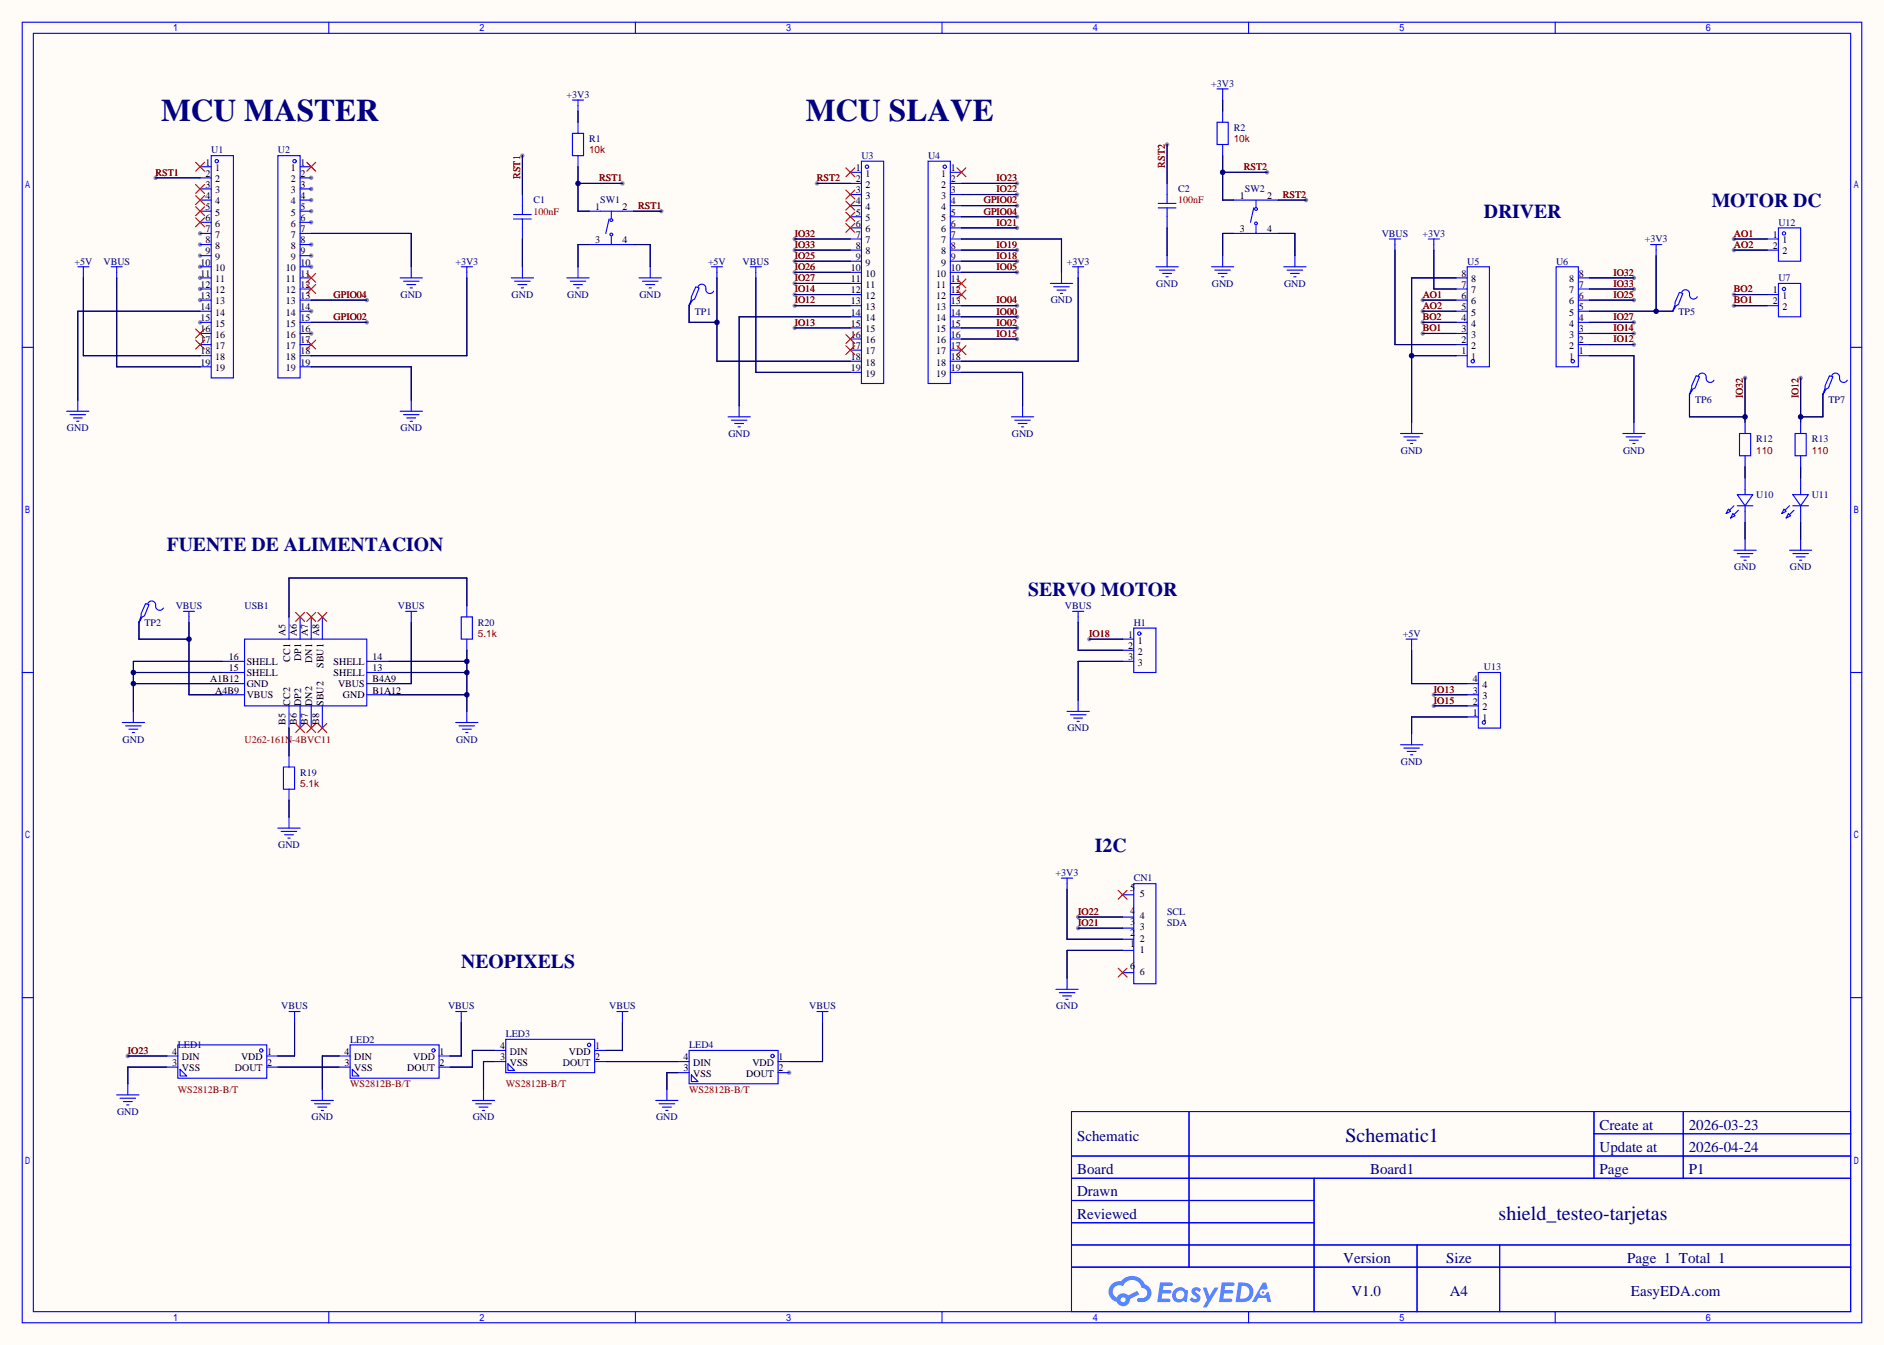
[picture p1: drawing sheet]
<svg xmlns="http://www.w3.org/2000/svg" width="431mm" height="307mm" viewBox="0 0 431 307" stroke-linecap="round" stroke-linejoin="round" font-family="sans-serif">
<path d="M0 0h430.5v307.3h-430.5z" fill="#fffcf7"/>
<g fill="#999">
<circle cx="45.7" cy="53.3" r=".51"/>
<circle cx="45.7" cy="55.9" r=".51"/>
<circle cx="45.7" cy="58.4" r=".51"/>
<circle cx="45.7" cy="61" r=".51"/>
<circle cx="45.7" cy="63.5" r=".51"/>
<circle cx="45.7" cy="66" r=".51"/>
<circle cx="45.7" cy="68.6" r=".51"/>
<circle cx="45.7" cy="73.7" r=".51"/>
<circle cx="71.1" cy="40.6" r=".51"/>
<circle cx="71.1" cy="43.2" r=".51"/>
<circle cx="71.1" cy="45.7" r=".51"/>
<circle cx="71.1" cy="48.3" r=".51"/>
<circle cx="71.1" cy="50.8" r=".51"/>
<circle cx="71.1" cy="55.9" r=".51"/>
<circle cx="71.1" cy="58.4" r=".51"/>
<circle cx="71.1" cy="61" r=".51"/>
<circle cx="71.1" cy="71.1" r=".51"/>
<circle cx="71.1" cy="76.2" r=".51"/>
<circle cx="180.3" cy="245.1" r=".51"/>
<circle cx="248.9" cy="146.1" r=".51"/>
<circle cx="29.2" cy="241.3" r=".51"/>
<circle cx="246.4" cy="209.6" r=".51"/>
<circle cx="246.4" cy="212.1" r=".51"/>
<circle cx="325.1" cy="68.6" r=".51"/>
<circle cx="325.1" cy="71.1" r=".51"/>
<circle cx="325.1" cy="73.7" r=".51"/>
<circle cx="325.1" cy="76.2" r=".51"/>
<circle cx="373.4" cy="63.5" r=".51"/>
<circle cx="373.4" cy="66" r=".51"/>
<circle cx="373.4" cy="68.6" r=".51"/>
<circle cx="373.4" cy="73.7" r=".51"/>
<circle cx="373.4" cy="76.2" r=".51"/>
<circle cx="373.4" cy="78.7" r=".51"/>
<circle cx="396.2" cy="67.3" r=".51"/>
<circle cx="396.2" cy="69.8" r=".51"/>
<circle cx="35.6" cy="40.6" r=".51"/>
<circle cx="142.2" cy="41.9" r=".51"/>
<circle cx="151.1" cy="48.3" r=".51"/>
<circle cx="119.4" cy="35.6" r=".51"/>
<circle cx="289.6" cy="39.4" r=".51"/>
<circle cx="298.4" cy="45.7" r=".51"/>
<circle cx="266.7" cy="33" r=".51"/>
<circle cx="186.7" cy="41.9" r=".51"/>
<circle cx="398.8" cy="86.4" r=".51"/>
<circle cx="411.5" cy="86.4" r=".51"/>
<circle cx="232.4" cy="47" r=".51"/>
<circle cx="232.4" cy="49.5" r=".51"/>
<circle cx="232.4" cy="57.2" r=".51"/>
<circle cx="232.4" cy="59.7" r=".51"/>
<circle cx="232.4" cy="72.4" r=".51"/>
<circle cx="232.4" cy="77.5" r=".51"/>
<circle cx="232.4" cy="62.2" r=".51"/>
<circle cx="232.4" cy="69.9" r=".51"/>
<circle cx="232.4" cy="74.9" r=".51"/>
<circle cx="232.4" cy="41.9" r=".51"/>
<circle cx="232.4" cy="44.5" r=".51"/>
<circle cx="232.4" cy="52.1" r=".51"/>
<circle cx="181.6" cy="54.6" r=".51"/>
<circle cx="181.6" cy="57.2" r=".51"/>
<circle cx="181.6" cy="59.7" r=".51"/>
<circle cx="181.6" cy="62.2" r=".51"/>
<circle cx="181.6" cy="64.8" r=".51"/>
<circle cx="181.6" cy="67.3" r=".51"/>
<circle cx="181.6" cy="69.9" r=".51"/>
<circle cx="181.6" cy="74.9" r=".51"/>
<circle cx="396.2" cy="54.6" r=".51"/>
<circle cx="396.2" cy="57.2" r=".51"/>
<circle cx="83.8" cy="73.7" r=".51"/>
<circle cx="83.8" cy="68.6" r=".51"/>
<circle cx="327.7" cy="158.8" r=".51"/>
<circle cx="327.7" cy="161.3" r=".51"/>
</g>
<g fill="none" stroke="#00f" stroke-width=".25">
<path d="M5.1 5.1h420.3v297.2h-420.3zM7.6 7.6h415.3v292.1h-415.3zM75.1 5.1v2.5M145.2 5.1v2.5M215.3 5.1v2.5M285.3 5.1v2.5M355.4 5.1v2.5M5.1 79.4h2.5M422.9 79.4h2.5M5.1 153.7h2.5M422.9 153.7h2.5M5.1 228h2.5"/>
<path d="M422.9 228h2.5M244.9 254h178v45.7h-178zM271.7 254v35.6M364.3 254v15.2M364.3 259.1h58.6M384.7 254v15.2M244.9 264.2h178M244.9 269.2h178M244.9 274.3h55.4M244.9 279.4h55.4M300.3 269.2v30.5M75.1 299.7v2.6"/>
<path d="M145.2 299.7v2.6M215.3 299.7v2.6M244.9 284.5h178M244.9 289.6h178M285.3 299.7v2.6M323.8 284.5v15.2M342.7 284.5v15.2M355.4 299.7v2.6"/>
</g>
<g fill="#5487ff">
<path d="M272.6 294.4a1.3 1.3 0 0 1 1.8 .3l-.4 .6a.54 .54 0 0 0-.9-.2l.1 .2a1.28 1.28 0 0 1 .8 2 1.53 1.53 0 0 1-2.2-.3l.6-.6 .7 .5a.31 .31 0 0 0 .4-.3 .31 .31 0 0 0-.3-.4 1.12 1.12 0 0 1-.6-1.8z"/>
<path d="M274.9 294.2h.8l.7 2 1.2-2h.9l-2.7 4.5h-.9l.9-1.6z"/>
<path d="M265.1 293h2.3a.46 .46 0 0 1 .5 .1 .46 .46 0 0 1 .1 .5l-.4 .2h-1.7l-.2 1h1.7a.4 .4 0 0 1 .3 .4 .4 .4 0 0 1-.4 .4h-1.7l-.2 1.2h1.4a.46 .46 0 0 1 .5 0 .46 .46 0 0 1 .1 .5l-.3 .2h-2.6z"/>
<path d="M279.2 293.1h2.3a.47 .47 0 0 1 .5 0 .47 .47 0 0 1 .1 .5l-.4 .2h-1.7l-.2 1h1.7a.4 .4 0 0 1 .3 .4 .4 .4 0 0 1-.4 .4h-1.7l-.1 1.2 1.3-.1a.46 .46 0 0 1 .5 .1 .46 .46 0 0 1 .1 .5l-.3 .2h-2.6z"/>
<path d="M288.6 293.1h.7l.4 1.3-.7 .3a.75 .75 0 0 0-1.1 .3 .75 .75 0 0 0 .5 1.1 .75 .75 0 0 0 1-.7l.5-.3 .6 2.4h-.9l-.2-.9h-1.8l-.6 .9h-.9z"/>
<path d="M283 293.1l-.6 4.4h1.4a2.27 2.27 0 0 0 2.6-2.2 2.27 2.27 0 0 0-2.7-2.2zM283.8 293.8a1.5 1.5 0 0 1 1.8 1.6 1.5 1.5 0 0 1-2 1.4h-.2z"/>
<path d="M268.4 294.7a1.6 1.6 0 0 0-.3 2.3 1.6 1.6 0 0 0 2.3 .2l.8 .3 .3-2.4-.2-.3-.4-.1a1.58 1.58 0 0 0-2.5 0zM269 295.2a.99 .99 0 0 1 1.7 .6 .99 .99 0 0 1-1.4 1.1 .98 .98 0 0 1-.3-1.7z"/>
<path d="M254.1 293.5a2.37 2.37 0 0 0 1.1 4 1.54 1.54 0 0 0 1.8 1 1.54 1.54 0 0 0 1.2-1.6l2.1-1.1-.4-.8-2.1 1a1.57 1.57 0 0 0-2.6 .5 1.5 1.5 0 0 1-.7-2.1 1.5 1.5 0 0 1 2.1-.5 2.23 2.23 0 0 1 2.3-1.4 2.23 2.23 0 0 1 2 1.8 1.16 1.16 0 0 1 1.3 1.1 1.16 1.16 0 0 1-1.1 1.2h-.7a.47 .47 0 0 0-.6 .4 .47 .47 0 0 0 .5 .5 2.14 2.14 0 0 0 2.7-1.3 2.14 2.14 0 0 0-1.4-2.7 3.2 3.2 0 0 0-5.4-.7l-1.2 .1zM256.1 297a.58 .58 0 0 1 1.1 0 .58 .58 0 0 1-1.1 0z"/>
<circle cx="288.6" cy="295.3" r=".28"/>
</g>
<g fill="none" stroke="#00f" stroke-width=".25">
<path d="M45.7 38.1h2.6M48.3 35.6h5v50.8h-5zM63.5 35.6h5.1v50.8h-5.1zM68.6 38.1h2.5M130.8 30.5h2.5v5.1h-2.5zM130.8 22.9h2.5M132.1 22.9v2.5M132.1 27.9v2.6M132.1 35.6v2.5M194.3 39.4h2.5M196.8 36.8h5.1v50.8h-5.1zM212.1 36.8h5.1v50.8h-5.1z"/>
<path d="M217.2 39.4h2.5M278.1 27.9h2.6v5.1h-2.6zM278.1 20.3h2.6M279.4 20.3v2.6M279.4 25.4v2.5M279.4 33v2.6M45.7 40.6h2.6M45.7 43.2h2.6M45.7 45.7h2.6M45.7 48.3h2.6M45.7 50.8h2.6M45.7 53.3h2.6"/>
<path d="M45.7 55.9h2.6M45.7 58.4h2.6M68.6 40.6h2.5M68.6 43.2h2.5M68.6 45.7h2.5M68.6 48.3h2.5M68.6 50.8h2.5M68.6 53.3h2.5M68.6 55.9h2.5M68.6 58.4h2.5M117.3 50h4.1M117.3 49h4.1"/>
<path d="M119.4 44.4v4.6M119.4 50v4.6M134.6 48.3h10.2M134.6 55.9h10.2M139.2 50l-.8 3.3M139.7 48.3v1.7M139.7 54.1v1.8M194.3 41.9h2.5M194.3 44.4h2.5M194.3 47h2.5M194.3 49.5h2.5M194.3 52.1h2.5"/>
<path d="M194.3 54.6h2.5M194.3 57.2h2.5M194.3 59.7h2.5M217.2 41.9h2.5M217.2 44.4h2.5M217.2 47h2.5M217.2 49.5h2.5M217.2 52.1h2.5M217.2 54.6h2.5M217.2 57.2h2.5M217.2 59.7h2.5M264.7 47.5h4"/>
<path d="M264.7 46.5h4M266.7 41.9v4.6M266.7 47.5v4.6M266.7 58.4v2.6M279.4 58.4v2.6M281.9 45.7h10.2M281.9 53.3h10.2M286.5 47.5l-.7 3.3M287 45.7v1.8M287 51.6v1.7M295.9 58.4v2.6M317.5 54.6h2.5"/>
<path d="M318.8 54.6v2.6M326.4 54.6h2.5M327.7 54.6v2.6M377.2 55.9h2.5M378.5 55.9v2.5M403.9 54.6h2.5M403.9 57.2h2.5M406.4 52.1h5.1v7.6h-5.1zM17.8 61h2.5M19 61v2.5M25.4 61h2.5M26.7 61v2.5"/>
<path d="M45.7 61h2.6M45.7 63.5h2.6M45.7 66h2.6M45.7 68.6h2.6M45.7 71.1h2.6M45.7 73.7h2.6M45.7 76.2h2.6M45.7 78.7h2.6M68.6 61h2.5M68.6 63.5h2.5M68.6 66h2.5M68.6 68.6h2.5"/>
<path d="M68.6 71.1h2.5M68.6 73.7h2.5M68.6 76.2h2.5M68.6 78.7h2.5M91.4 63.5h5.1M92.2 64.3h3.6M93 65h2M93.7 65.8h.5M94 61v2.5M105.4 61h2.5M106.7 61v2.5M116.8 63.5h5.1"/>
<path d="M117.6 64.3h3.6M118.4 65h2M119.1 65.8h.5M119.4 61v2.5M129.5 63.5h5.1M130.3 64.3h3.6M131.1 65h2M131.8 65.8h.5M132.1 61v2.5M146 63.5h5.1M146.8 64.3h3.6M147.6 65h2"/>
<path d="M148.3 65.8h.5M148.6 61v2.5M157.5 69.6v.2M159 65.5l.8 .3-1.1 2.5-.5 .3-.7 1.2 .5-1.5v-.5zM159.5 65.5a.93 .93 0 0 1 1.1-.5 .93 .93 0 0 1 .7 1 .94 .94 0 0 0 .7 1 .94 .94 0 0 0 1.1-.5M162.6 61h2.5M163.8 61v2.5M171.4 61h2.6M172.7 61v2.5M194.3 62.2h2.5M194.3 64.8h2.5M194.3 67.3h2.5"/>
<path d="M194.3 69.8h2.5M194.3 72.4h2.5M194.3 74.9h2.5M194.3 77.5h2.5M217.2 62.2h2.5M217.2 64.8h2.5M217.2 67.3h2.5M217.2 69.8h2.5M217.2 72.4h2.5M217.2 74.9h2.5M217.2 77.5h2.5M240 64.8h5.1"/>
<path d="M240.8 65.5h3.5M241.6 66.3h2M242.3 67.1h.5M242.6 62.2v2.6M245.1 61h2.5M246.4 61v2.5M264.2 61h5M264.9 61.7h3.6M265.7 62.5h2M266.4 63.2h.6M276.9 61h5M277.6 61.7h3.6"/>
<path d="M278.4 62.5h2M279.1 63.2h.6M293.4 61h5M294.1 61.7h3.6M294.9 62.5h2M295.7 63.2h.5M332.7 63.5h2.6M332.7 66h2.6M332.7 68.6h2.6M332.7 71.1h2.6M332.7 73.7h2.6M332.7 76.2h2.6"/>
<path d="M332.7 78.7h2.6M335.3 61h5.1v22.8h-5.1zM355.6 61h5.1v22.8h-5.1zM360.7 63.5h2.5M360.7 66h2.5M360.7 68.6h2.5M360.7 71.1h2.5M360.7 73.7h2.5M360.7 76.2h2.5M360.7 78.7h2.5M382.3 70.9v.2M383.8 66.8l.8 .3-1.1 2.5-.5 .2-.7 1.3 .5-1.5v-.5z"/>
<path d="M384.3 66.8a.93 .93 0 0 1 1.1-.6 .93 .93 0 0 1 .7 1.1 .94 .94 0 0 0 .7 1 .94 .94 0 0 0 1.1-.5M403.9 67.3h2.5M403.9 69.8h2.5M406.4 64.8h5.1v7.6h-5.1zM15.2 94h5.1M16 94.7h3.6M16.8 95.5h2M17.5 96.3h.5M17.8 91.4v2.6M45.7 81.3h2.6M45.7 83.8h2.6M68.6 81.3h2.5"/>
<path d="M68.6 83.8h2.5M91.4 94h5.1M92.2 94.7h3.6M93 95.5h2M93.7 96.3h.5M94 91.4v2.6M166.4 95.2h5M167.1 96h3.6M167.9 96.8h2M168.7 97.5h.5M168.9 92.7v2.5M194.3 80h2.5"/>
<path d="M194.3 82.6h2.5M194.3 85.1h2.5M217.2 80h2.5M217.2 82.6h2.5M217.2 85.1h2.5M231.1 95.2h5.1M231.9 96h3.6M232.7 96.8h2M233.4 97.5h.5M233.7 92.7v2.5M320 99.1h5.1M320.8 99.8h3.6"/>
<path d="M322.6 96.5v2.6M332.7 81.3h2.6M360.7 81.3h2.5M370.8 99.1h5.1M371.6 99.8h3.6M373.4 96.5v2.6M386.1 89.9v.3M387.6 85.9l.8 .2-1.1 2.5-.5 .3-.7 1.3 .5-1.6v-.5zM388.1 85.9a.93 .93 0 0 1 1.1-.6 .93 .93 0 0 1 .7 1.1 .94 .94 0 0 0 .7 1 .94 .94 0 0 0 1.1-.5M397.5 99.1h2.5v5h-2.5zM398.8 96.5v2.6M410.2 99.1h2.5v5h-2.5z"/>
<path d="M411.5 96.5v2.6M416.6 89.9v.3M418.1 85.9l.7 .2-1 2.5-.5 .3-.7 1.3 .5-1.6v-.5zM418.6 85.9a.93 .93 0 0 1 1.1-.6 .93 .93 0 0 1 .7 1.1 .94 .94 0 0 0 .6 1 .94 .94 0 0 0 1.1-.5M321.6 100.6h2M322.3 101.3h.5M372.4 100.6h2M373.1 101.3h.5M395 116.3l.5 .5-1 .5zM396 117.3l.5 .6-1 .5zM396.2 115.6l-1 1M397 113h3.6l-1.8 2.6z"/>
<path d="M397 115.6h3.6M397.3 116.6l-1.1 1M398.8 104.1v2.6M398.8 109.2v3.8M398.8 115.6v3.8M407.7 116.3l.5 .5-1 .5zM408.7 117.3l.5 .6-1 .5zM408.9 115.6l-1 1M409.7 113h3.6l-1.8 2.6zM409.7 115.6h3.6M410 116.6l-1.1 1M411.5 104.1v2.6"/>
<path d="M411.5 109.2v3.8M411.5 115.6v3.8M33.3 137.9l.7 .3-1 2.5-.5 .3-.8 1.2 .6-1.5v-.5zM33.8 137.9a.93 .93 0 0 1 1.1-.5 .93 .93 0 0 1 .7 1 .94 .94 0 0 0 .6 1 .94 .94 0 0 0 1.1-.5M41.9 139.7h2.5M43.2 139.7v2.5M92.7 139.7h2.5M94 139.7v2.5M106.7 138.4v2.6M245.1 139.7h2.5M246.4 139.7v2.5M396.2 125.7h5.1"/>
<path d="M397 126.5h3.6M397.8 127.3h2M398.5 128h.5M398.8 123.2v2.5M408.9 125.7h5.1M409.7 126.5h3.6M410.5 127.3h2M411.2 128h.5M411.5 123.2v2.5M31.7 142v.2M50.8 151.1h5.1M50.8 156.2h5.1"/>
<path d="M50.8 158.8h5.1M50.8 153.7h5.1M55.9 146h27.9v15.3h-27.9zM66 141v5M68.6 141v5M71.1 141v5M73.7 141v5M83.8 151.1h5.1M83.8 156.2h5.1M83.8 158.8h5.1M83.8 153.7h5.1M105.4 141h2.5v5h-2.5z"/>
<path d="M106.7 146v2.6M256.5 151.1h2.6M256.5 148.6h2.6M256.5 146h2.6M259.1 143.5h5.1v10.2h-5.1zM321.3 146h2.5M322.6 146v2.6M335.3 156.2h2.5M335.3 158.8h2.5M337.8 153.7h5.1v12.7h-5.1zM27.9 165.1h5.1M28.7 165.9h3.6"/>
<path d="M29.5 166.6h2M30.2 167.4h.5M30.5 162.6v2.5M64.8 175.3h2.5v5h-2.5zM66 161.3v5.1M66 172.7v2.6M68.6 161.3v5.1M71.1 161.3v5.1M73.7 161.3v5.1M104.1 165.1h5.1M104.9 165.9h3.6M105.7 166.6h2"/>
<path d="M106.4 167.4h.5M106.7 162.6v2.5M243.8 162.6h5.1M244.6 163.3h3.6M245.4 164.1h2M246.1 164.8h.5M246.4 160v2.6M320 170.2h5.1M320.8 170.9h3.6M321.6 171.7h2M322.3 172.5h.5M322.6 167.6v2.6"/>
<path d="M335.3 163.8h2.5M335.3 161.3h2.5M63.5 189.2h5.1M64.3 190h3.5M65 190.8h2.1M65.8 191.5h.5M66 180.3v2.6M66 186.7v2.5M242.6 200.7h2.5M243.8 200.7v2.5M256.5 217.2h2.6M256.5 214.6h2.6"/>
<path d="M256.5 212.1h2.6M256.5 209.5h2.6M256.5 204.5h2.6M259.1 201.9h5.1v22.9h-5.1zM40.6 238.8h20.4v7.6h-20.4zM66 231.1h2.6M67.3 231.1v2.6M80 238.8h20.3v7.6h-20.3zM104.1 231.1h2.6M105.4 231.1v2.6M115.6 237.5h20.3v7.6h-20.3zM141 231.1h2.5"/>
<path d="M142.2 231.1v2.6M186.7 231.1h2.5M188 231.1v2.6M241.3 226.1h5.1M242.1 226.8h3.5M242.8 227.6h2.1M243.6 228.3h.5M243.8 223.5v2.6M256.5 222.3h2.6M26.7 250.2h5M27.4 251h3.6M28.2 251.7h2"/>
<path d="M29 252.5h.5M29.2 247.7v2.5M38.1 241.3h2.5M38.1 243.8h2.5M41.1 244.3l1.6 1.6h-1.6zM61 241.3h2.5M61 243.8h2.5M71.1 251.5h5.1M71.9 252.2h3.5M72.6 253h2.1M73.4 253.7h.5M73.7 248.9v2.6"/>
<path d="M77.5 241.3h2.5M77.5 243.8h2.5M80.5 244.3l1.5 1.6h-1.5zM100.3 241.3h2.6M100.3 243.8h2.6M107.9 251.5h5.1M108.7 252.2h3.6M109.5 253h2M110.2 253.7h.5M110.5 248.9v2.6M113 240h2.6M113 242.6h2.6"/>
<path d="M116.1 243.1l1.5 1.5h-1.5zM135.9 240h2.5M135.9 242.6h2.5M149.9 251.5h5M150.6 252.2h3.6M151.4 253h2M152.1 253.7h.6M152.4 248.9v2.6M154.9 242.6h2.6M154.9 245.1h2.6M157.5 240h20.3v7.7h-20.3zM158 245.6l1.5 1.5h-1.5z"/>
<path d="M177.8 242.6h2.5M177.8 245.1h2.5"/>
<circle cx="49.5" cy="36.8" r=".38"/>
<circle cx="67.3" cy="36.8" r=".38"/>
<circle cx="198.1" cy="38.1" r=".38"/>
<circle cx="215.9" cy="38.1" r=".38"/>
<circle cx="139.7" cy="50.3" r=".32"/>
<circle cx="139.7" cy="53.6" r=".32"/>
<circle cx="287" cy="51.1" r=".32"/>
<circle cx="287" cy="47.8" r=".32"/>
<circle cx="407.7" cy="53.3" r=".38"/>
<circle cx="407.7" cy="66" r=".38"/>
<circle cx="336.5" cy="82.6" r=".38"/>
<circle cx="359.4" cy="82.6" r=".38"/>
<circle cx="260.3" cy="144.8" r=".38"/>
<circle cx="339.1" cy="165.1" r=".38"/>
<circle cx="134.6" cy="238.8" r=".38"/>
<circle cx="59.7" cy="240" r=".38"/>
<circle cx="99.1" cy="240" r=".38"/>
<circle cx="176.5" cy="241.3" r=".38"/>
</g>
<g fill="none" stroke="#f00" stroke-width=".25">
<path d="M44.7 37.1l2 2M46.7 37.1l-2 2M70.1 37.1l2 2M72.1 37.1l-2 2M193.3 38.4l2 2M195.3 38.4l-2 2M218.7 38.4l2 2M220.7 38.4l-2 2M44.7 42.2l2 2M44.7 44.7l2 2M44.7 47.2l2 2.1M44.7 49.8l2 2"/>
<path d="M46.7 42.2l-2 2M46.7 44.7l-2 2M46.7 47.2l-2 2.1M46.7 49.8l-2 2M193.3 43.4l2 2.1M193.3 46l2 2M193.3 48.5l2 2M193.3 51.1l2 2M195.3 43.4l-2 2.1M195.3 46l-2 2M195.3 48.5l-2 2M195.3 51.1l-2 2"/>
<path d="M44.7 75.2l2 2M44.7 77.7l2 2.1M46.7 75.2l-2 2M46.7 77.7l-2 2.1M70.1 62.5l2 2M70.1 65l2 2.1M70.1 77.7l2 2.1M72.1 62.5l-2 2M72.1 65l-2 2.1M72.1 77.7l-2 2.1M193.3 76.5l2 2M193.3 79l2 2"/>
<path d="M195.3 76.5l-2 2M195.3 79l-2 2M218.7 63.8l2 2M218.7 66.3l2 2M218.7 79l2 2M220.7 63.8l-2 2M220.7 66.3l-2 2M220.7 79l-2 2M67.6 140l2 2M69.6 140l-2 2M70.1 140l2 2M72.1 140l-2 2"/>
<path d="M72.6 140l2.1 2M74.7 140l-2.1 2M67.6 165.4l2 2M69.6 165.4l-2 2M70.1 165.4l2 2M72.1 165.4l-2 2M72.6 165.4l2.1 2M74.7 165.4l-2.1 2M255.5 203.5l2.1 2M257.6 203.5l-2.1 2M255.5 221.2l2.1 2.1M257.6 221.2l-2.1 2.1"/>
</g>
<g fill="none" stroke="#000080" stroke-width=".25">
<path d="M119.4 35.6v8.8M132.1 25.4v2.5M132.1 38.1v10.2h2.5M266.7 33v8.9M279.4 22.9v2.5M279.4 35.6v10.1h2.5M279.4 39.4h10.2M35.6 40.6h10.1M71.1 53.3h22.9v7.7M119.4 54.6v6.4M132.1 41.9h10.1M134.6 55.9h-2.5v5.1"/>
<path d="M144.8 55.9h3.8v5.1M144.8 48.3h6.3M181.6 54.6h12.7M181.6 57.2h12.7M181.6 59.7h12.7M186.7 41.9h7.6M219.7 54.6h22.9v7.6M219.7 41.9h12.7M219.7 47h12.7M219.7 49.5h12.7M219.7 57.2h12.7M219.7 59.7h12.7"/>
<path d="M219.7 44.4h12.7M219.7 52.1h12.7M266.7 52.1v6.3M281.9 53.3h-2.5v5.1M292.1 53.3h3.8v5.1M292.1 45.7h6.3M318.8 57.2v21.5h13.9M327.7 57.2v8.8h5M378.5 58.4v12.7M396.2 54.6h7.7M396.2 57.2h7.7M19 63.5v17.8h26.7"/>
<path d="M26.7 63.5v20.3h19M45.7 71.1h-27.9v20.3M71.1 68.6h12.7M71.1 73.7h12.7M106.7 63.5v17.8h-35.6M157.5 69.8v3.9h6.3M163.8 63.5v19.1h30.5M172.7 63.5v21.6h21.6M181.6 67.3h12.7M181.6 69.8h12.7M181.6 62.2h12.7M181.6 74.9h12.7"/>
<path d="M181.6 64.8h12.7M194.3 72.4h-25.4v20.3M219.7 72.4h12.7M219.7 69.8h12.7M219.7 77.5h12.7M219.7 62.2h12.7M219.7 74.9h12.7M246.4 63.5v19.1h-26.7M325.1 71.1h7.6M325.1 68.6h7.6M325.1 73.7h7.6M325.1 76.2h7.6"/>
<path d="M332.7 63.5h-10.1v33M363.2 71.1h19.1M363.2 63.5h10.2M363.2 66h10.2M363.2 68.6h10.2M363.2 73.7h10.2M363.2 76.2h10.2M363.2 78.7h10.2M396.2 67.3h7.7M396.2 69.8h7.7M71.1 83.8h22.9v7.6M219.7 85.1h14v7.6"/>
<path d="M322.6 81.3h10.1M363.2 81.3h10.2v15.2M386.1 90.2v5h12.7M398.8 86.4v10.1M411.5 86.4v10.1M416.6 90.2v5h-5.1M398.8 106.7v2.5M398.8 119.4v3.8M411.5 106.7v2.5M411.5 119.4v3.8M106.7 138.4v-6.3h-40.7v8.9M30.5 153.7h20.3"/>
<path d="M30.5 156.2h20.3M31.7 142.2v3.8h11.5M43.2 142.2v16.6h7.6M50.8 151.1h-20.3v11.5M88.9 151.1h17.8M88.9 153.7h17.8M88.9 158.8h17.8M94 142.2v14h-5.1M106.7 148.6v14M246.4 142.2v6.4h10.1M248.9 146h7.6M256.5 151.1h-10.1v8.9"/>
<path d="M322.6 148.6v7.6h12.7M327.7 158.8h7.6M66 166.4v6.3M327.7 161.3h7.6M335.3 163.8h-12.7v3.8M66 182.9v3.8M243.8 203.2v11.4h12.7M246.4 209.5h10.1M246.4 212.1h10.1M256.5 217.2h-12.7v6.3M67.3 233.7v7.6h-3.8M105.4 233.7v7.6h-2.5"/>
<path d="M142.2 233.7v6.3h-3.8M188 233.7v8.9h-7.7M29.2 241.3h8.9M38.1 243.8h-8.9v3.9M63.5 243.8h14M77.5 241.3h-3.8v7.6M113 240h-5.1v3.8h-5M113 242.6h-2.5v6.3M138.4 242.6h16.5M154.9 245.1h-2.5v3.8"/>
</g>
<g fill="#000080">
<circle cx="106.7" cy="151.1" r=".63"/>
<circle cx="106.7" cy="153.7" r=".63"/>
<circle cx="106.7" cy="158.7" r=".63"/>
<circle cx="30.5" cy="156.2" r=".63"/>
<circle cx="30.5" cy="153.7" r=".63"/>
<circle cx="43.2" cy="146" r=".63"/>
<circle cx="322.6" cy="81.3" r=".63"/>
<circle cx="378.5" cy="71.1" r=".63"/>
<circle cx="132.1" cy="41.9" r=".63"/>
<circle cx="163.8" cy="73.7" r=".63"/>
<circle cx="279.4" cy="39.4" r=".63"/>
<circle cx="398.8" cy="95.2" r=".63"/>
<circle cx="411.5" cy="95.2" r=".63"/>
</g>
<g font-size="7.2" fill="#000080">
<text x="36.8" y="27.6">MCU MASTER</text>
<text x="184.1" y="27.6">MCU SLAVE</text>
</g>
<g font-size="4.6" fill="#000080">
<text x="307.5" y="261">Schematic1</text>
<text x="342.5" y="278.8">shield_testeo-tarjetas</text>
</g>
<g font-size="4.5" fill="#000080">
<text x="391.2" y="47.3">MOTOR DC</text>
<text x="339.1" y="49.8">DRIVER</text>
<text x="38.1" y="126">FUENTE DE ALIMENTACION</text>
<text x="234.9" y="136.2">SERVO MOTOR</text>
<text x="250.2" y="194.6">I2C</text>
<text x="105.4" y="221.3">NEOPIXELS</text>
</g>
<g font-size="3.4" fill="#000080">
<text x="246.1" y="260.7">Schematic</text>
<text x="365.5" y="258.1">Create at</text>
<text x="365.5" y="263.2">Update at</text>
<text x="385.9" y="258.1">2026-03-23</text>
<text x="385.9" y="263.2">2026-04-24</text>
<text x="246.1" y="268.3">Board</text>
<text x="313.1" y="268.3">Board1</text>
<text x="365.5" y="268.3">Page</text>
<text x="385.9" y="268.3">P1</text>
<text x="246.1" y="273.4">Drawn</text>
<text x="246.1" y="278.4">Reviewed</text>
<text x="307" y="288.6">Version</text>
<text x="330.5" y="288.6">Size</text>
<text x="371.9" y="288.6">Page 1 Total 1</text>
<text x="308.8" y="296.2">V1.0</text>
<text x="331.3" y="296.2">A4</text>
<text x="372.7" y="296.2">EasyEDA.com</text>
</g>
<g font-size="2.3" fill="#000080">
<text x="129.5" y="22.4">+3V3</text>
<text x="276.8" y="19.8">+3V3</text>
<text x="281.9" y="30">R2</text>
<text x="48.3" y="35.1">U1</text>
<text x="63.5" y="35.1">U2</text>
<text x="134.6" y="32.5">R1</text>
<text x="196.8" y="36.3">U3</text>
<text x="212.1" y="36.3">U4</text>
<text x="121.9" y="46.5">C1</text>
<text x="137.2" y="46.5">SW1</text>
<text x="269.2" y="43.9">C2</text>
<text x="284.5" y="43.9">SW2</text>
<text x="406.4" y="51.6">U12</text>
<text x="315.7" y="54.1">VBUS</text>
<text x="325.1" y="54.1">+3V3</text>
<text x="375.9" y="55.4">+3V3</text>
<text x="17" y="60.5">+5V</text>
<text x="23.6" y="60.5">VBUS</text>
<text x="104.1" y="60.5">+3V3</text>
<text x="161.8" y="60.5">+5V</text>
<text x="169.7" y="60.5">VBUS</text>
<text x="243.8" y="60.5">+3V3</text>
<text x="264.2" y="65.5">GND</text>
<text x="276.9" y="65.5">GND</text>
<text x="293.4" y="65.5">GND</text>
<text x="335.3" y="60.5">U5</text>
<text x="355.6" y="60.5">U6</text>
<text x="406.4" y="64.3">U7</text>
<text x="91.5" y="68.1">GND</text>
<text x="116.9" y="68.1">GND</text>
<text x="129.6" y="68.1">GND</text>
<text x="146.1" y="68.1">GND</text>
<text x="158.7" y="71.9">TP1</text>
<text x="240.1" y="69.3">GND</text>
<text x="383.5" y="71.9">TP5</text>
<text x="387.3" y="92.2">TP6</text>
<text x="417.8" y="92.2">TP7</text>
<text x="15.3" y="98.6">GND</text>
<text x="91.5" y="98.6">GND</text>
<text x="166.4" y="99.8">GND</text>
<text x="231.2" y="99.8">GND</text>
<text x="401.3" y="101.1">R12</text>
<text x="414" y="101.1">R13</text>
<text x="320.1" y="103.6">GND</text>
<text x="370.9" y="103.6">GND</text>
<text x="401.3" y="113.8">U10</text>
<text x="414" y="113.8">U11</text>
<text x="396.3" y="130.3">GND</text>
<text x="409" y="130.3">GND</text>
<text x="33" y="143">TP2</text>
<text x="40.1" y="139.2">VBUS</text>
<text x="55.9" y="139.2">USB1</text>
<text x="90.9" y="139.2">VBUS</text>
<text x="109.2" y="143">R20</text>
<text x="243.3" y="139.2">VBUS</text>
<text x="259.1" y="143">H1</text>
<text x="320.5" y="145.5">+5V</text>
<text x="339.1" y="153.2">U13</text>
<text x="243.9" y="167.1">GND</text>
<text x="28" y="169.7">GND</text>
<text x="104.2" y="169.7">GND</text>
<text x="68.6" y="177.3">R19</text>
<text x="320.1" y="174.8">GND</text>
<text x="63.6" y="193.8">GND</text>
<text x="241.2" y="200.2">+3V3</text>
<text x="259.1" y="201.4">CN1</text>
<text x="266.7" y="209">SCL</text>
<text x="266.7" y="211.6">SDA</text>
<text x="64.3" y="230.6">VBUS</text>
<text x="102.4" y="230.6">VBUS</text>
<text x="139.2" y="230.6">VBUS</text>
<text x="184.9" y="230.6">VBUS</text>
<text x="241.4" y="230.6">GND</text>
<text x="40.6" y="239.5">LED1</text>
<text x="80" y="238.3">LED2</text>
<text x="115.6" y="237">LED3</text>
<text x="157.5" y="239.5">LED4</text>
<text x="26.7" y="254.8">GND</text>
<text x="71.2" y="256">GND</text>
<text x="108" y="256">GND</text>
<text x="149.9" y="256">GND</text>
</g>
<g font-size="2.3" fill="#800000">
<text x="134.6" y="35.1">10k</text>
<text x="281.9" y="32.5">10k</text>
<text x="35.6" y="40.1">RST1</text>
<text x="118.9" y="40.9" transform="rotate(-90 118.9 40.9)">RST1</text>
<text x="136.9" y="41.4">RST1</text>
<text x="186.7" y="41.4">RST2</text>
<text x="227.7" y="41.4">IO23</text>
<text x="266.2" y="38.3" transform="rotate(-90 266.2 38.3)">RST2</text>
<text x="284.3" y="38.9">RST2</text>
<text x="145.8" y="47.8">RST1</text>
<text x="224.8" y="46.5">GPIO02</text>
<text x="227.7" y="43.9">IO22</text>
<text x="269.2" y="46.5">100nF</text>
<text x="293.1" y="45.2">RST2</text>
<text x="121.9" y="49">100nF</text>
<text x="224.8" y="49">GPIO04</text>
<text x="227.7" y="51.6">IO21</text>
<text x="181.6" y="54.1">IO32</text>
<text x="181.6" y="56.6">IO33</text>
<text x="181.6" y="59.2">IO25</text>
<text x="227.7" y="56.6">IO19</text>
<text x="227.7" y="59.2">IO18</text>
<text x="396.2" y="54.1">AO1</text>
<text x="396.2" y="56.6">AO2</text>
<text x="181.6" y="61.7">IO26</text>
<text x="181.6" y="64.3">IO27</text>
<text x="227.7" y="61.7">IO05</text>
<text x="368.7" y="63">IO32</text>
<text x="368.7" y="65.5">IO33</text>
<text x="76.2" y="68.1">GPIO04</text>
<text x="181.6" y="66.8">IO14</text>
<text x="181.6" y="69.3">IO12</text>
<text x="227.7" y="71.9">IO00</text>
<text x="227.7" y="69.3">IO04</text>
<text x="325.1" y="68.1">AO1</text>
<text x="325.1" y="70.6">AO2</text>
<text x="368.7" y="68.1">IO25</text>
<text x="396.2" y="66.8">BO2</text>
<text x="396.2" y="69.3">BO1</text>
<text x="76.2" y="73.2">GPIO02</text>
<text x="181.6" y="74.4">IO13</text>
<text x="227.7" y="77">IO15</text>
<text x="227.7" y="74.4">IO02</text>
<text x="325.1" y="73.2">BO2</text>
<text x="325.1" y="75.7">BO1</text>
<text x="368.7" y="73.2">IO27</text>
<text x="368.7" y="75.7">IO14</text>
<text x="368.7" y="78.2">IO12</text>
<text x="398.3" y="91" transform="rotate(-90 398.3 91)">IO32</text>
<text x="411" y="91" transform="rotate(-90 411 91)">IO12</text>
<text x="401.3" y="103.6">110</text>
<text x="414" y="103.6">110</text>
<text x="109.2" y="145.5">5.1k</text>
<text x="248.9" y="145.5">IO18</text>
<text x="327.7" y="158.2">IO13</text>
<text x="327.7" y="160.8">IO15</text>
<text x="55.9" y="169.7">U262-161N-4BVC11</text>
<text x="68.6" y="179.8">5.1k</text>
<text x="246.4" y="209">IO22</text>
<text x="246.4" y="211.6">IO21</text>
<text x="29.2" y="240.8">IO23</text>
<text x="40.6" y="249.7">WS2812B-B/T</text>
<text x="80" y="248.4">WS2812B-B/T</text>
<text x="115.6" y="248.4">WS2812B-B/T</text>
<text x="157.5" y="249.7">WS2812B-B/T</text>
</g>
<g font-size="2.3">
<text x="47" y="37.8">1</text>
<text x="47" y="40.4">2</text>
<text x="49.2" y="39.1">1</text>
<text x="49.2" y="41.6">2</text>
<text x="66.5" y="39.1">1</text>
<text x="66.5" y="41.6">2</text>
<text x="68.7" y="37.8">1</text>
<text x="68.7" y="40.4">2</text>
<text x="195.6" y="39.1">1</text>
<text x="195.6" y="41.6">2</text>
<text x="197.8" y="40.4">1</text>
<text x="215.1" y="40.4">1</text>
<text x="217.3" y="39.1">1</text>
<text x="217.3" y="41.6">2</text>
<text x="47" y="42.9">3</text>
<text x="47" y="45.4">4</text>
<text x="47" y="48">5</text>
<text x="49.2" y="44.2">3</text>
<text x="49.2" y="46.7">4</text>
<text x="66.5" y="44.2">3</text>
<text x="66.5" y="46.7">4</text>
<text x="68.7" y="42.9">3</text>
<text x="68.7" y="45.4">4</text>
<text x="68.7" y="48">5</text>
<text x="136" y="48">1</text>
<text x="142.2" y="48">2</text>
<text x="195.6" y="44.2">3</text>
<text x="195.6" y="46.7">4</text>
<text x="197.8" y="42.9">2</text>
<text x="197.8" y="45.4">3</text>
<text x="197.8" y="48">4</text>
<text x="215.1" y="42.9">2</text>
<text x="215.1" y="45.4">3</text>
<text x="215.1" y="48">4</text>
<text x="217.3" y="44.2">3</text>
<text x="217.3" y="46.7">4</text>
<text x="283.3" y="45.4">1</text>
<text x="289.6" y="45.4">2</text>
<text x="47" y="50.5">6</text>
<text x="47" y="53.1">7</text>
<text x="49.2" y="49.3">5</text>
<text x="49.2" y="51.8">6</text>
<text x="66.5" y="49.3">5</text>
<text x="66.5" y="51.8">6</text>
<text x="68.7" y="50.5">6</text>
<text x="68.7" y="53.1">7</text>
<text x="195.6" y="49.3">5</text>
<text x="195.6" y="51.8">6</text>
<text x="197.8" y="50.5">5</text>
<text x="197.8" y="53.1">6</text>
<text x="215.1" y="50.5">5</text>
<text x="215.1" y="53.1">6</text>
<text x="217.3" y="49.3">5</text>
<text x="217.3" y="51.8">6</text>
<text x="283.3" y="53.1">3</text>
<text x="289.6" y="53.1">4</text>
<text x="47" y="55.6">8</text>
<text x="47" y="58.1">9</text>
<text x="49.2" y="54.3">7</text>
<text x="49.2" y="56.9">8</text>
<text x="49.2" y="59.4">9</text>
<text x="66.5" y="54.3">7</text>
<text x="66.5" y="56.9">8</text>
<text x="66.5" y="59.4">9</text>
<text x="68.7" y="55.6">8</text>
<text x="68.7" y="58.1">9</text>
<text x="136" y="55.6">3</text>
<text x="142.2" y="55.6">4</text>
<text x="195.6" y="54.3">7</text>
<text x="195.6" y="56.9">8</text>
<text x="195.6" y="59.4">9</text>
<text x="197.8" y="55.6">7</text>
<text x="197.8" y="58.1">8</text>
<text x="215.1" y="55.6">7</text>
<text x="215.1" y="58.1">8</text>
<text x="217.3" y="54.3">7</text>
<text x="217.3" y="56.9">8</text>
<text x="217.3" y="59.4">9</text>
<text x="405.1" y="54.3">1</text>
<text x="405.1" y="56.9">2</text>
<text x="407.3" y="55.6">1</text>
<text x="407.3" y="58.1">2</text>
<text x="45.8" y="60.7">10</text>
<text x="45.8" y="63.2">11</text>
<text x="45.8" y="65.8">12</text>
<text x="49.2" y="62">10</text>
<text x="49.2" y="64.5">11</text>
<text x="65.4" y="62">10</text>
<text x="65.4" y="64.5">11</text>
<text x="68.7" y="60.7">10</text>
<text x="68.7" y="63.2">11</text>
<text x="68.7" y="65.8">12</text>
<text x="194.4" y="62">10</text>
<text x="194.4" y="64.5">11</text>
<text x="197.8" y="60.7">9</text>
<text x="197.8" y="63.2">10</text>
<text x="197.8" y="65.8">11</text>
<text x="213.9" y="63.2">10</text>
<text x="213.9" y="65.8">11</text>
<text x="215.1" y="60.7">9</text>
<text x="217.3" y="62">10</text>
<text x="217.3" y="64.5">11</text>
<text x="334" y="65.8">7</text>
<text x="334" y="63.2">8</text>
<text x="336.2" y="64.5">8</text>
<text x="358.6" y="64.5">8</text>
<text x="360.8" y="65.8">7</text>
<text x="360.8" y="63.2">8</text>
<text x="45.8" y="68.3">13</text>
<text x="45.8" y="70.8">14</text>
<text x="49.2" y="67">12</text>
<text x="49.2" y="69.6">13</text>
<text x="65.4" y="67">12</text>
<text x="65.4" y="69.6">13</text>
<text x="68.7" y="68.3">13</text>
<text x="68.7" y="70.8">14</text>
<text x="194.4" y="67">12</text>
<text x="194.4" y="69.6">13</text>
<text x="197.8" y="68.3">12</text>
<text x="197.8" y="70.8">13</text>
<text x="213.9" y="68.3">12</text>
<text x="213.9" y="70.8">13</text>
<text x="217.3" y="67">12</text>
<text x="217.3" y="69.6">13</text>
<text x="334" y="70.8">5</text>
<text x="334" y="68.3">6</text>
<text x="336.2" y="69.6">6</text>
<text x="336.2" y="67">7</text>
<text x="358.6" y="69.6">6</text>
<text x="358.6" y="67">7</text>
<text x="360.8" y="70.8">5</text>
<text x="360.8" y="68.3">6</text>
<text x="405.1" y="67">1</text>
<text x="405.1" y="69.6">2</text>
<text x="407.3" y="68.3">1</text>
<text x="407.3" y="70.8">2</text>
<text x="45.8" y="73.4">15</text>
<text x="45.8" y="75.9">16</text>
<text x="49.2" y="72.1">14</text>
<text x="49.2" y="74.7">15</text>
<text x="49.2" y="77.2">16</text>
<text x="65.4" y="72.1">14</text>
<text x="65.4" y="74.7">15</text>
<text x="65.4" y="77.2">16</text>
<text x="68.7" y="73.4">15</text>
<text x="68.7" y="75.9">16</text>
<text x="194.4" y="72.1">14</text>
<text x="194.4" y="74.7">15</text>
<text x="194.4" y="77.2">16</text>
<text x="197.8" y="73.4">14</text>
<text x="197.8" y="75.9">15</text>
<text x="213.9" y="73.4">14</text>
<text x="213.9" y="75.9">15</text>
<text x="217.3" y="72.1">14</text>
<text x="217.3" y="74.7">15</text>
<text x="217.3" y="77.2">16</text>
<text x="334" y="75.9">3</text>
<text x="334" y="73.4">4</text>
<text x="336.2" y="77.2">3</text>
<text x="336.2" y="74.7">4</text>
<text x="336.2" y="72.1">5</text>
<text x="358.6" y="77.2">3</text>
<text x="358.6" y="74.7">4</text>
<text x="358.6" y="72.1">5</text>
<text x="360.8" y="75.9">3</text>
<text x="360.8" y="73.4">4</text>
<text x="45.8" y="78.5">17</text>
<text x="45.8" y="81">18</text>
<text x="45.8" y="83.5">19</text>
<text x="49.2" y="79.7">17</text>
<text x="49.2" y="82.3">18</text>
<text x="65.4" y="79.7">17</text>
<text x="65.4" y="82.3">18</text>
<text x="68.7" y="78.5">17</text>
<text x="68.7" y="81">18</text>
<text x="68.7" y="83.5">19</text>
<text x="194.4" y="79.7">17</text>
<text x="194.4" y="82.3">18</text>
<text x="197.8" y="78.5">16</text>
<text x="197.8" y="81">17</text>
<text x="197.8" y="83.5">18</text>
<text x="213.9" y="78.5">16</text>
<text x="213.9" y="81">17</text>
<text x="213.9" y="83.5">18</text>
<text x="217.3" y="79.7">17</text>
<text x="217.3" y="82.3">18</text>
<text x="334" y="81">1</text>
<text x="334" y="78.5">2</text>
<text x="336.2" y="82.3">1</text>
<text x="336.2" y="79.7">2</text>
<text x="358.6" y="82.3">1</text>
<text x="358.6" y="79.7">2</text>
<text x="360.8" y="81">1</text>
<text x="360.8" y="78.5">2</text>
<text x="49.2" y="84.8">19</text>
<text x="65.4" y="84.8">19</text>
<text x="194.4" y="84.8">19</text>
<text x="197.8" y="86.1">19</text>
<text x="213.9" y="86.1">19</text>
<text x="217.3" y="84.8">19</text>
<text x="65.3" y="145.3" transform="rotate(-90 65.3 145.3)">A5</text>
<text x="67.8" y="145.3" transform="rotate(-90 67.8 145.3)">A6</text>
<text x="70.4" y="145.3" transform="rotate(-90 70.4 145.3)">A7</text>
<text x="72.9" y="145.3" transform="rotate(-90 72.9 145.3)">A8</text>
<text x="257.8" y="148.3">2</text>
<text x="257.8" y="145.8">1</text>
<text x="260" y="149.6">2</text>
<text x="260" y="147">1</text>
<text x="48" y="155.9">A1B12</text>
<text x="52.3" y="153.4">15</text>
<text x="52.3" y="150.9">16</text>
<text x="56.4" y="154.4">SHELL</text>
<text x="56.4" y="151.9">SHELL</text>
<text x="66.3" y="151.2" transform="rotate(-90 66.3 151.2)">CC1</text>
<text x="68.8" y="151.1" transform="rotate(-90 68.8 151.1)">DP1</text>
<text x="71.4" y="151.5" transform="rotate(-90 71.4 151.5)">DN1</text>
<text x="73.9" y="152.6" transform="rotate(-90 73.9 152.6)">SBU1</text>
<text x="76.2" y="154.4">SHELL</text>
<text x="76.2" y="151.9">SHELL</text>
<text x="85.1" y="155.9">B4A9</text>
<text x="85.1" y="153.4">13</text>
<text x="85.1" y="150.9">14</text>
<text x="257.8" y="150.9">3</text>
<text x="260" y="152.1">3</text>
<text x="336.5" y="155.9">4</text>
<text x="49.2" y="158.5">A4B9</text>
<text x="56.4" y="157">GND</text>
<text x="56.4" y="159.5">VBUS</text>
<text x="66.3" y="161.3" transform="rotate(-90 66.3 161.3)">CC2</text>
<text x="68.8" y="161.3" transform="rotate(-90 68.8 161.3)">DP2</text>
<text x="71.4" y="161.3" transform="rotate(-90 71.4 161.3)">DN2</text>
<text x="73.9" y="161.3" transform="rotate(-90 73.9 161.3)">SBU2</text>
<text x="77.3" y="157">VBUS</text>
<text x="78.4" y="159.5">GND</text>
<text x="85.1" y="158.5">B1A12</text>
<text x="336.5" y="161">2</text>
<text x="336.5" y="158.5">3</text>
<text x="338.8" y="159.7">3</text>
<text x="338.8" y="157.2">4</text>
<text x="65.3" y="165.7" transform="rotate(-90 65.3 165.7)">B5</text>
<text x="67.8" y="165.7" transform="rotate(-90 67.8 165.7)">B6</text>
<text x="70.4" y="165.7" transform="rotate(-90 70.4 165.7)">B7</text>
<text x="72.9" y="165.7" transform="rotate(-90 72.9 165.7)">B8</text>
<text x="336.5" y="163.6">1</text>
<text x="338.8" y="164.8">1</text>
<text x="338.8" y="162.3">2</text>
<text x="258.3" y="203.7">5</text>
<text x="258.3" y="208.8">4</text>
<text x="260.5" y="205">5</text>
<text x="258.3" y="213.9">2</text>
<text x="258.3" y="211.3">3</text>
<text x="260.5" y="215.1">2</text>
<text x="260.5" y="212.6">3</text>
<text x="260.5" y="210.1">4</text>
<text x="258.3" y="216.4">1</text>
<text x="258.3" y="221.5">6</text>
<text x="260.5" y="217.7">1</text>
<text x="260.5" y="222.8">6</text>
<text x="114.3" y="239.8">4</text>
<text x="136" y="239.8">1</text>
<text x="39.4" y="243.6">3</text>
<text x="39.4" y="241">4</text>
<text x="41.6" y="244.8">VSS</text>
<text x="41.6" y="242.3">DIN</text>
<text x="53.7" y="244.8">DOUT</text>
<text x="55.1" y="242.3">VDD</text>
<text x="61.1" y="241">1</text>
<text x="61.1" y="243.6">2</text>
<text x="78.7" y="243.6">3</text>
<text x="78.7" y="241">4</text>
<text x="80.9" y="244.8">VSS</text>
<text x="80.9" y="242.3">DIN</text>
<text x="93.1" y="244.8">DOUT</text>
<text x="94.5" y="242.3">VDD</text>
<text x="100.5" y="241">1</text>
<text x="100.5" y="243.6">2</text>
<text x="114.3" y="242.3">3</text>
<text x="116.5" y="243.6">VSS</text>
<text x="116.5" y="241">DIN</text>
<text x="128.6" y="243.6">DOUT</text>
<text x="130" y="241">VDD</text>
<text x="136" y="242.3">2</text>
<text x="156.2" y="244.8">3</text>
<text x="156.2" y="242.3">4</text>
<text x="158.4" y="243.6">DIN</text>
<text x="171.9" y="243.6">VDD</text>
<text x="177.9" y="242.3">1</text>
<text x="177.9" y="244.8">2</text>
<text x="158.4" y="246.1">VSS</text>
<text x="170.5" y="246.1">DOUT</text>
</g>
</svg>
